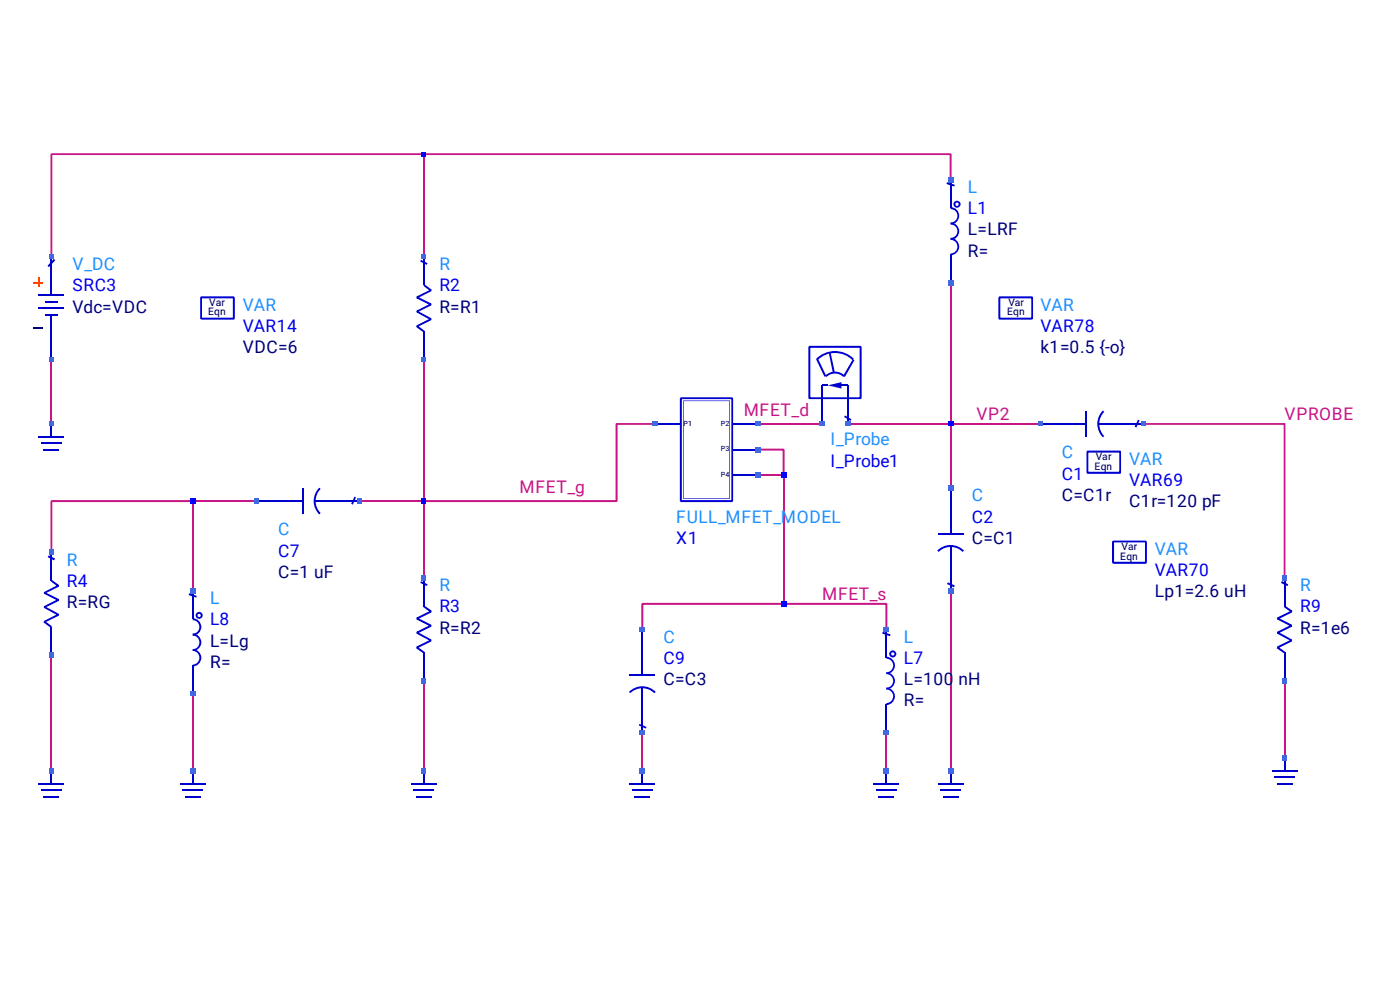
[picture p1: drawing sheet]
<svg xmlns="http://www.w3.org/2000/svg" width="297mm" height="210mm" viewBox="0 0 297 210" stroke-linecap="round" stroke-linejoin="round" font-family="sans-serif">
<g fill="#c71585">
<path d="M242.5 89.7h30l.2 .2v32.7h-.4v-32.7h.2v.2h-30z"/>
<path d="M10.7 32.7l.2-.2h79v.4h-79v-.2h.2v21.8h-.4z"/>
<path d="M89.9 32.5h111.8l.2 .2v5.4h-.4v-5.4h.2v.2h-111.8z"/>
<path d="M166.2 127.9h21.8l.3 .2v5.5h-.5v-5.5h.2v.2h-21.8z"/>
<path d="M160.8 95.2h5.4l.3 .2v5.4h-.5v-5.4h.2v.2h-5.4z"/>
<path d="M10.7 106.3l.2-.2h30v.4h-30v-.2h.2v10.9h-.4z"/>
<path d="M89.9 106.1h40.9v.2h-.2v-16.4l.2-.2h8.2v.4h-8.2v-.2h.2v16.4l-.2 .2h-40.9z"/>
<path d="M136.3 127.9h29.9v.4h-29.9v-.2h.2v5.5h-.4v-5.5z"/>
</g>
<path d="M89.9 32.7v21.8M10.9 76.3v13.6M89.9 76.3v46.3M160.8 89.9h13.6M179.9 89.9h40.8M40.9 106.3v19M10.9 139v24.5M40.9 147.2v16.3M89.9 144.4v19.1M272.5 144.4v16.4" fill="none" stroke="#c71585" stroke-width=".38"/>
<path d="M201.7 59.9v43.6M40.9 106.3h13.6M76.3 106.3h13.6M160.8 100.8h5.4v27.3M201.7 125.3v38.2M136.3 155.4v8.1M188 155.4v8.1" fill="none" stroke="#c71585" stroke-width=".42"/>
<g fill="#0000cd">
<path d="M236.3 119.4h6.8v-4.4h.1v4.5h-6.9z"/>
<path d="M188 145.9a1.84 1.84 0 0 1 1.9 1.8 1.84 1.84 0 0 1-1.9 1.9v-.5a1.44 1.44 0 0 0 1.5-1.4 1.44 1.44 0 0 0-1.5-1.4z"/>
<path d="M188 142.6a1.82 1.82 0 0 1 1.9 1.8 1.82 1.82 0 0 1-1.9 1.9v-.4a1.44 1.44 0 0 0 1.5-1.5 1.44 1.44 0 0 0-1.5-1.4z"/>
<path d="M188 139.3a1.84 1.84 0 0 1 1.9 1.9 1.84 1.84 0 0 1-1.9 1.8v-.4a1.44 1.44 0 0 0 1.5-1.4 1.44 1.44 0 0 0-1.5-1.5z"/>
<path d="M187.8 149.4h.5v.5h-.5z"/>
<path d="M187.8 139h.5v.5h-.5z"/>
<path d="M236.1 114.9v.2h7v-.2h-.2v4.5h.2v-.2h-7v.2h.2v-4.5zM235.9 114.9v4.5l.2 .2h7l.2-.2v-4.5l-.2-.2h-7z"/>
<path d="M188.7 138.7a.75 .75 0 0 0 1.5 0 .75 .75 0 0 0-1.5 0zM189.1 138.7a.35 .35 0 0 1 .6 0 .35 .35 0 0 1-.6 0z"/>
</g>
<path d="M188 133.6v5.4M188 149.9v5.5" fill="none" stroke="#0000cd" stroke-width=".42"/>
<g fill="#0000cd">
<path d="M187.3 134l1.6 .6-.1 .4-1.6-.6z"/>
<path d="M40.9 137.7a1.84 1.84 0 0 1 1.8 1.9 1.84 1.84 0 0 1-1.8 1.8v-.4a1.44 1.44 0 0 0 1.4-1.5 1.44 1.44 0 0 0-1.4-1.4z"/>
<path d="M40.9 134.4a1.84 1.84 0 0 1 1.8 1.8 1.84 1.84 0 0 1-1.8 1.9v-.4a1.44 1.44 0 0 0 1.4-1.4 1.44 1.44 0 0 0-1.4-1.5z"/>
<path d="M40.9 131.1a1.84 1.84 0 0 1 1.8 1.9 1.84 1.84 0 0 1-1.8 1.8v-.4a1.42 1.42 0 0 0 1.4-1.4 1.42 1.42 0 0 0-1.4-1.4z"/>
<path d="M40.7 141.2h.4v.5h-.4z"/>
<path d="M40.7 130.8h.4v.6h-.4z"/>
<path d="M41.5 130.5a.75 .75 0 0 0 1.5 0 .75 .75 0 0 0-1.5 0zM41.9 130.5a.35 .35 0 0 1 .7 0 .35 .35 0 0 1-.7 0z"/>
</g>
<path d="M40.9 125.3v5.5M40.9 141.7v5.5" fill="none" stroke="#0000cd" stroke-width=".38"/>
<g fill="#0000cd">
<path d="M40.1 125.9l1.6 .5-.1 .4-1.6-.6z"/>
<path d="M201.7 50.5a1.84 1.84 0 0 1 1.8 1.8 1.84 1.84 0 0 1-1.8 1.8v-.3a1.44 1.44 0 0 0 1.4-1.5 1.44 1.44 0 0 0-1.4-1.4z"/>
<path d="M201.7 47.2a1.84 1.84 0 0 1 1.8 1.8 1.84 1.84 0 0 1-1.8 1.9v-.4a1.42 1.42 0 0 0 1.4-1.5 1.42 1.42 0 0 0-1.4-1.4z"/>
<path d="M201.7 43.9a1.84 1.84 0 0 1 1.8 1.9 1.84 1.84 0 0 1-1.8 1.8v-.4a1.42 1.42 0 0 0 1.4-1.4 1.42 1.42 0 0 0-1.4-1.4z"/>
<path d="M201.5 54h.4v.5h-.4z"/>
<path d="M201.5 43.6h.4v.6h-.4z"/>
<path d="M202.3 43.3a.75 .75 0 0 0 1.5 0 .75 .75 0 0 0-1.5 0zM202.7 43.3a.36 .36 0 0 1 .7 0 .36 .36 0 0 1-.7 0z"/>
</g>
<path d="M201.7 38.1v5.5M201.7 54.5v5.4" fill="none" stroke="#0000cd" stroke-width=".42"/>
<g fill="#0000cd">
<path d="M200.9 38.7l1.7 .5-.2 .4-1.6-.6z"/>
<path d="M133.4 146.8a4 4 0 0 1 5.7 0l-.3 .3a3.6 3.6 0 0 0-5.1 0z"/>
</g>
<path d="M136.3 133.6v9.5M133.5 143.2h5.5M136.3 145.8v9.6" fill="none" stroke="#0000cd" stroke-width=".42"/>
<g fill="#0000cd">
<path d="M135.7 153.5l1.5 .7-.2 .4-1.5-.7z"/>
<path d="M234 87.1l.3 .3a3.6 3.6 0 0 0 0 5.1l-.3 .3a4 4 0 0 1 0-5.7z"/>
</g>
<path d="M220.7 89.9h9.6M233 89.9h9.5" fill="none" stroke="#0000cd" stroke-width=".38"/>
<path d="M230.4 87.2v5.5" fill="none" stroke="#0000cd" stroke-width=".42"/>
<g fill="#0000cd">
<path d="M241.4 89l.4 .2-.7 1.5-.4-.2z"/>
<path d="M198.8 116.8a4 4 0 0 1 5.7 0l-.3 .3a3.6 3.6 0 0 0-5.1 0z"/>
</g>
<path d="M198.9 113.2h5.5M201.7 103.5v9.6M201.7 115.8v9.5" fill="none" stroke="#0000cd" stroke-width=".42"/>
<g fill="#0000cd">
<path d="M201.1 123.5l1.5 .7-.2 .4-1.5-.7z"/>
<path d="M67.7 103.5l.3 .2a3.6 3.6 0 0 0 0 5.1l-.3 .3a4 4 0 0 1 0-5.6z"/>
</g>
<path d="M54.5 106.3h9.6M64.2 103.5v5.5M66.8 106.3h9.5" fill="none" stroke="#0000cd" stroke-width=".42"/>
<g fill="#0000cd">
<path d="M75.2 105.4l.3 .1-.7 1.6-.3-.2z"/>
<path d="M90 60.3l1.6 1.1-.1 .4-3 1.5-.1-.2 .1-.2 3 1.5v.4l-3 1.5-.1-.2 .1-.2 3 1.6v.4l-3 1.5-.1-.2 .2-.2 1.4 1.1-.2 .4-1.5-1.1v-.4l3.1-1.5v.2v.2l-3.1-1.6v-.4l3.1-1.5v.2v.2l-3.1-1.5v-.4l3.1-1.5v.2l-.1 .2-1.5-1.1z"/>
</g>
<path d="M89.9 54.5v5.4M89.9 70.9v5.4" fill="none" stroke="#0000cd" stroke-width=".38"/>
<g fill="#0000cd">
<path d="M89.7 70.3h.4v.6h-.4z"/>
<path d="M89.7 59.9h.4v.6h-.4z"/>
<path d="M89.3 55.1l1.4 .7-.2 .4-1.3-.7z"/>
<path d="M90 128.5l1.6 1-.1 .4-3 1.5-.1-.2 .1-.2 3 1.5v.4l-3 1.5-.1-.2 .1-.2 3 1.7v.4l-3 1.4-.1-.1 .2-.2 1.4 1.1-.2 .3-1.5-1.1v-.3l3.1-1.5v.1v.2l-3.1-1.6v-.4l3.1-1.5v.2v.2l-3.1-1.5v-.4l3.1-1.5v.2l-.1 .2-1.5-1.1z"/>
</g>
<path d="M89.9 122.6v5.5M89.9 139v5.4" fill="none" stroke="#0000cd" stroke-width=".38"/>
<g fill="#0000cd">
<path d="M89.7 138.4h.4v.6h-.4z"/>
<path d="M89.7 128.1h.4v.6h-.4z"/>
<path d="M89.3 123.3l1.4 .7-.2 .3-1.3-.6z"/>
<path d="M11 123l1.5 1.1v.4l-3 1.4-.1-.1 .1-.2 3 1.5v.4l-3 1.4-.1-.1 .1-.2 3 1.6v.4l-3 1.5-.1-.2 .1-.2 1.5 1.1-.2 .4-1.5-1.1v-.4l3-1.5 .1 .2-.1 .2-3-1.7v-.3l3-1.5 .1 .2-.1 .2-3-1.6v-.3l3-1.5 .1 .2-.1 .2-1.5-1.1z"/>
</g>
<path d="M10.9 117.2v5.4M10.9 133.6v5.4" fill="none" stroke="#0000cd" stroke-width=".38"/>
<g fill="#0000cd">
<path d="M10.7 133h.4v.6h-.4z"/>
<path d="M10.7 122.6h.4v.6h-.4z"/>
<path d="M10.3 117.8l1.4 .7-.2 .4-1.4-.7z"/>
<path d="M42.8 67.6h6.8v-4.4h.1v4.5h-6.9z"/>
<path d="M211.9 63.2h.1v4.4h6.8v.1h-6.9z"/>
<path d="M42.6 63.1v.2h7v-.2h-.2v4.5h.2v-.2h-7v.2h.2v-4.5zM42.6 62.9l-.1 .2v4.5l.1 .2h7l.2-.2v-4.5l-.2-.2z"/>
<path d="M212 63.1h.2v4.5h-.2v-.2h7v.2h-.2v-4.5h.2v.2h-7zM212 62.9h7l.2 .2v4.5l-.2 .2h-7l-.2-.2v-4.5z"/>
</g>
<path d="M269.8 163.5h5.5M270.3 164.9h4.4M270.9 166.2h3.3" fill="none" stroke="#0000cd" stroke-width=".42"/>
<path d="M272.5 160.8v2.7" fill="none" stroke="#0000cd" stroke-width=".38"/>
<path d="M272.6 128.5l1.6 1-.1 .4-3 1.5-.1-.2 .1-.2 3 1.5v.4l-3 1.5-.1-.2 .1-.2 3 1.7v.4l-3 1.4-.1-.1 .1-.2 1.5 1.1-.2 .3-1.5-1.1v-.3l3-1.5 .1 .1-.1 .2-3-1.6v-.4l3-1.5 .1 .2-.1 .2-3-1.5v-.4l3-1.5 .1 .2-.1 .2-1.5-1.1z" fill="#0000cd"/>
<path d="M272.5 122.6v5.5M272.5 139v5.4" fill="none" stroke="#0000cd" stroke-width=".38"/>
<g fill="#0000cd">
<path d="M272.3 138.4h.4v.6h-.4z"/>
<path d="M272.3 128.1h.4v.6h-.4z"/>
<path d="M271.9 123.3l1.4 .7-.2 .3-1.4-.6z"/>
<path d="M230.8 100.3h6.9v-4.4h.1v4.5h-7z"/>
<path d="M230.7 95.8v.2h7v-.2h-.3v4.5h.3v-.2h-7v.2h.2v-4.5zM230.7 95.6l-.2 .2v4.5l.2 .2h7l.1-.2v-4.5l-.1-.2z"/>
</g>
<g fill="none" stroke="#0000cd" stroke-width=".42">
<path d="M8.2 92.7h5.4M8.7 94h4.4M9.3 95.4h3.2M8.2 166.2h5.4M8.7 167.6h4.4M38.1 166.2h5.5M38.7 167.6h4.4M87.2 166.2h5.5M87.8 167.6h4.3M133.5 166.2h5.5M134.1 167.6h4.3M136.3 163.5v2.7"/>
<path d="M185.3 166.2h5.5M185.8 167.6h4.4M188 163.5v2.7M198.9 166.2h5.5M199.5 167.6h4.3M201.7 163.5v2.7"/>
</g>
<path d="M10.9 89.9v2.8M9.3 169h3.2M10.9 163.5v2.7M39.2 169h3.3M40.9 163.5v2.7M88.3 169h3.3M89.9 163.5v2.7M134.6 169h3.3M186.4 169h3.3M200 169h3.3" fill="none" stroke="#0000cd" stroke-width=".38"/>
<path d="M7.1 69.6h2" fill="none" stroke="#000" stroke-width=".42"/>
<path d="M10.7 66.8h.4v1.3h-.4z" fill="#0000cd"/>
<path d="M10.9 54.5v8.2M8.2 62.7h5.4M10.9 68.1v8.2" fill="none" stroke="#0000cd" stroke-width=".38"/>
<path d="M8.2 65.4h5.4M9.5 66.8h2.8M9.5 64.1h2.8" fill="none" stroke="#0000cd" stroke-width=".42"/>
<path d="M11.4 54.9l.3 .3-1.3 1.5-.3-.3z" fill="#0000cd"/>
<path d="M7.1 59.9h2M8.2 58.8v2.1" fill="none" stroke="#ff4500" stroke-width=".42"/>
<g fill="#0000cd">
<path d="M175.9 75l.3-.1 .9 4-.4 .1z"/>
<path d="M173.1 76.2l.4-.1 1.8 3.7-.4 .1z"/>
<path d="M180.9 76.2l.4 .2-2.1 3.6-.3-.2z"/>
<path d="M175 79.7a2.91 2.91 0 0 1 4.2 0l-.3 .3a2.56 2.56 0 0 0-3.6 0z"/>
<path d="M173.1 76.1a5.7 5.7 0 0 1 8 0l-.3 .3a5.3 5.3 0 0 0-7.4 0z"/>
<path d="M174.4 81.5h1.2v.5h-1.2z"/>
<path d="M178.5 81.5h1.4v.5h-1.4z"/>
<path d="M171.7 73.6h.2v10.9h-.2v-.2h10.9v.2h-.2v-10.9h.2v.2h-10.9zM171.7 73.4h10.9l.2 .2v10.9l-.2 .2h-10.9l-.2-.2v-10.9z"/>
</g>
<path d="M174.4 81.7v8.2M179.9 81.7v8.2" fill="none" stroke="#0000cd" stroke-width=".42"/>
<g fill="#0000cd">
<path d="M175.6 81.7l2.9-.6v1.3z"/>
<path d="M179.3 88.1l1.3 .8-.2 .4-1.3-.8z"/>
</g>
<path d="M139 89.9h5.4M155.3 89.9h5.5" fill="none" stroke="#0000cd" stroke-width=".38"/>
<path d="M155.3 95.4h5.5M155.3 100.8h5.5" fill="none" stroke="#0000cd" stroke-width=".42"/>
<g fill="#0000cd">
<path d="M145 85h9.8v20.7h-9.8zM144.9 85v20.7l9.9 .1 .1-20.8z"/>
<path d="M144.4 84.5v.2h10.9v-.2h-.1v21.8h.1v-.2h-10.9v.2h.3v-21.8zM144.4 84.3l-.2 .2v21.8l.2 .2h10.9l.2-.2v-21.8l-.2-.2z"/>
</g>
<g fill="#4169e1">
<path d="M10.4 163h1v1.1h-1z" fill-rule="evenodd"/>
<path d="M10.4 138.4h1v1.1h-1z" fill-rule="evenodd"/>
<path d="M10.4 116.6h1v1.1h-1z" fill-rule="evenodd"/>
<path d="M10.4 89.4h1v1.1h-1z" fill-rule="evenodd"/>
<path d="M10.4 75.8h1v1h-1z" fill-rule="evenodd"/>
<path d="M10.4 54h1v1h-1z" fill-rule="evenodd"/>
<path d="M40.3 163h1.1v1.1h-1.1z" fill-rule="evenodd"/>
<path d="M40.3 146.6h1.1v1.1h-1.1z" fill-rule="evenodd"/>
<path d="M40.3 124.8h1.1v1.1h-1.1z" fill-rule="evenodd"/>
</g>
<path d="M40.3 105.7h1.1v1.1h-1.1z" fill-rule="evenodd" fill="#00f"/>
<g fill="#4169e1">
<path d="M54 105.7h1v1.1h-1z" fill-rule="evenodd"/>
<path d="M75.8 105.7h1v1.1h-1z" fill-rule="evenodd"/>
<path d="M89.4 163h1.1v1.1h-1.1z" fill-rule="evenodd"/>
<path d="M89.4 143.9h1.1v1.1h-1.1z" fill-rule="evenodd"/>
<path d="M89.4 122.1h1.1v1.1h-1.1z" fill-rule="evenodd"/>
</g>
<path d="M89.4 105.7h1.1v1.1h-1.1z" fill-rule="evenodd" fill="#00f"/>
<g fill="#4169e1">
<path d="M89.4 75.8h1.1v1h-1.1z" fill-rule="evenodd"/>
<path d="M89.4 54h1.1v1h-1.1z" fill-rule="evenodd"/>
</g>
<path d="M89.4 32.2h1.1v1h-1.1z" fill-rule="evenodd" fill="#00f"/>
<g fill="#4169e1">
<path d="M135.7 163h1.1v1.1h-1.1z" fill-rule="evenodd"/>
<path d="M135.7 154.8h1.1v1.1h-1.1z" fill-rule="evenodd"/>
<path d="M135.7 133h1.1v1.1h-1.1z" fill-rule="evenodd"/>
<path d="M138.4 89.4h1.1v1.1h-1.1z" fill-rule="evenodd"/>
<path d="M160.2 100.3h1.1v1.1h-1.1z" fill-rule="evenodd"/>
<path d="M160.2 94.8h1.1v1.1h-1.1z" fill-rule="evenodd"/>
<path d="M160.2 89.4h1.1v1.1h-1.1z" fill-rule="evenodd"/>
</g>
<g fill="#00f">
<path d="M165.7 127.6h1.1v1.1h-1.1z" fill-rule="evenodd"/>
<path d="M165.7 100.3h1.1v1.1h-1.1z" fill-rule="evenodd"/>
</g>
<g fill="#4169e1">
<path d="M173.9 89.4h1.1v1.1h-1.1z" fill-rule="evenodd"/>
<path d="M179.3 89.4h1.1v1.1h-1.1z" fill-rule="evenodd"/>
<path d="M187.5 163h1.1v1.1h-1.1z" fill-rule="evenodd"/>
<path d="M187.5 154.8h1.1v1.1h-1.1z" fill-rule="evenodd"/>
<path d="M187.5 133h1.1v1.1h-1.1z" fill-rule="evenodd"/>
<path d="M201.1 163h1.1v1.1h-1.1z" fill-rule="evenodd"/>
<path d="M201.1 124.8h1.1v1.1h-1.1z" fill-rule="evenodd"/>
<path d="M201.1 103h1.1v1.1h-1.1z" fill-rule="evenodd"/>
</g>
<path d="M201.1 89.4h1.1v1.1h-1.1z" fill-rule="evenodd" fill="#00f"/>
<g fill="#4169e1">
<path d="M201.1 59.4h1.1v1.1h-1.1z" fill-rule="evenodd"/>
<path d="M201.1 37.6h1.1v1.1h-1.1z" fill-rule="evenodd"/>
<path d="M220.2 89.4h1.1v1.1h-1.1z" fill-rule="evenodd"/>
<path d="M242 89.4h1.1v1.1h-1.1z" fill-rule="evenodd"/>
<path d="M272 160.2h1v1.1h-1z" fill-rule="evenodd"/>
<path d="M272 143.9h1v1.1h-1z" fill-rule="evenodd"/>
<path d="M272 122.1h1v1.1h-1z" fill-rule="evenodd"/>
</g>
<g font-size="3.7" fill="#1e90ff">
<text x="205.4" y="40.9">L</text>
<text x="15.4" y="57.3">V_DC</text>
<text x="93.2" y="57.3">R</text>
<text x="51.5" y="65.9">VAR</text>
<text x="220.7" y="65.9">VAR</text>
<text x="176.2" y="94.5">I_Probe</text>
<text x="225.3" y="97.2">C</text>
<text x="239.6" y="98.6">VAR</text>
<text x="206.2" y="106.3">C</text>
<text x="59" y="113.6">C</text>
<text x="143.5" y="110.9">FULL_MFET_MODEL</text>
<text x="14.2" y="120">R</text>
<text x="245" y="117.7">VAR</text>
<text x="93.2" y="125.4">R</text>
<text x="275.8" y="125.4">R</text>
<text x="44.6" y="128.1">L</text>
<text x="140.8" y="136.4">C</text>
<text x="191.7" y="136.4">L</text>
</g>
<g font-size="3.7" fill="#00f">
<text x="205.4" y="45.4">L1</text>
<text x="15.4" y="61.8">SRC3</text>
<text x="93.2" y="61.8">R2</text>
<text x="51.5" y="70.4">VAR14</text>
<text x="220.7" y="70.4">VAR78</text>
<text x="176.2" y="99">I_Probe1</text>
<text x="225.3" y="101.7">C1</text>
<text x="239.6" y="103.1">VAR69</text>
<text x="206.2" y="110.9">C2</text>
<text x="59" y="118.1">C7</text>
<text x="143.5" y="115.4">X1</text>
<text x="14.2" y="124.5">R4</text>
<text x="245" y="122.2">VAR70</text>
<text x="93.2" y="129.9">R3</text>
<text x="275.8" y="129.9">R9</text>
<text x="44.6" y="132.7">L8</text>
<text x="140.8" y="140.8">C9</text>
<text x="191.7" y="140.8">L7</text>
</g>
<g font-size="3.7" fill="#000080">
<text x="205.4" y="50">L=LRF</text>
<text x="205.4" y="54.4">R=</text>
<text x="15.4" y="66.3">Vdc=VDC</text>
<text x="93.2" y="66.3">R=R1</text>
<text x="51.5" y="74.9">VDC=6</text>
<text x="220.7" y="74.9">k1=0.5 {-o}</text>
<text x="225.3" y="106.2">C=C1r</text>
<text x="239.6" y="107.6">C1r=120 pF</text>
<text x="206.2" y="115.4">C=C1</text>
<text x="59" y="122.6">C=1 uF</text>
<text x="14.2" y="129">R=RG</text>
<text x="245" y="126.7">Lp1=2.6 uH</text>
<text x="44.6" y="137.2">L=Lg</text>
<text x="93.2" y="134.4">R=R2</text>
<text x="275.8" y="134.4">R=1e6</text>
<text x="44.6" y="141.6">R=</text>
<text x="140.8" y="145.3">C=C3</text>
<text x="191.7" y="149.8">R=</text>
<text x="191.7" y="145.3">L=100 nH</text>
</g>
<g font-size="3.7" fill="#c71585">
<text x="157.8" y="88.2">MFET_d</text>
<text x="207.1" y="89.1">VP2</text>
<text x="272.5" y="89.1">VPROBE</text>
<text x="110.2" y="104.6">MFET_g</text>
<text x="174.4" y="127.2">MFET_s</text>
</g>
<g font-size="2.2">
<text x="44.4" y="64.9">Var</text>
<text x="214" y="64.9">Var</text>
<text x="44.2" y="66.9">Eqn</text>
<text x="213.7" y="66.9">Eqn</text>
<text x="232.2" y="99.7">Eqn</text>
<text x="232.5" y="97.6">Var</text>
<text x="237.7" y="118.7">Eqn</text>
<text x="237.9" y="116.7">Var</text>
</g>
<g font-size="1.5">
<text x="145" y="90.3">P1</text>
<text x="152.9" y="90.3">P2</text>
<text x="152.9" y="95.8">P3</text>
<text x="152.9" y="101.2">P4</text>
</g>
</svg>
